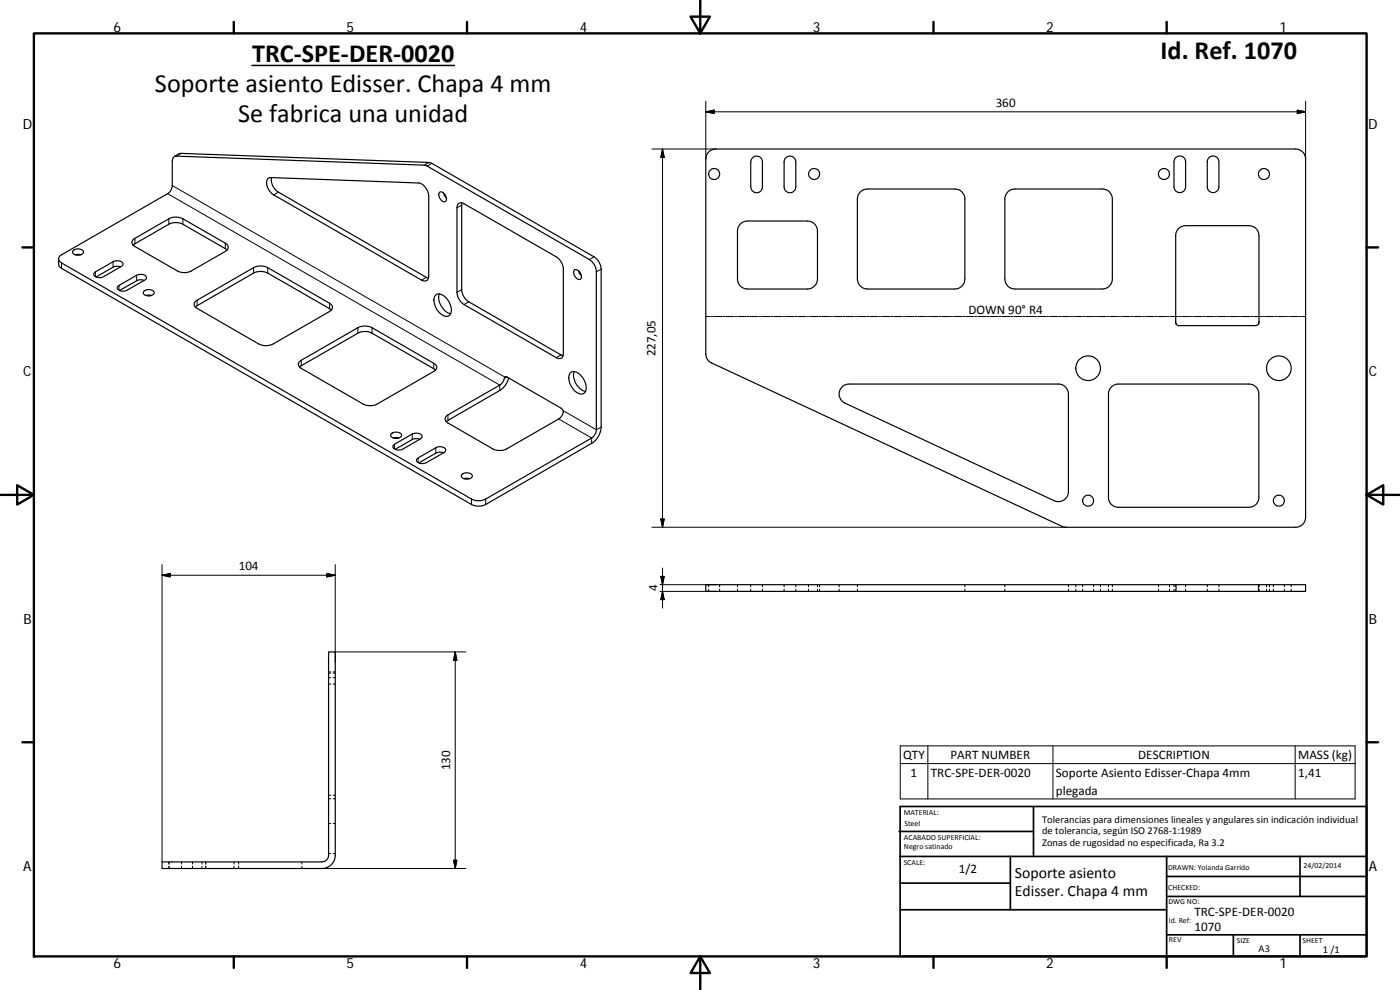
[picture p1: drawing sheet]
<svg xmlns="http://www.w3.org/2000/svg" width="420mm" height="297mm" viewBox="0 0 420 297" stroke-linecap="round" stroke-linejoin="round" font-family="sans-serif">
<g fill="none" stroke="#000" stroke-width=".36">
<path d="M52.3 47l2-1 74.8 2.8 49.2 28.3a4.7 4.7 0 0 1 2.1 3.7v47.3a6.2 6.2 0 0 1-2.8 4.9l-31.8 18.4a4.9 4.9 0 0 1-4.3 0l-123-70.9-.9-1v-1.8M80.3 53.7l.9-.4 44.4 1.6a4.2 4.2 0 0 1 3.1 4v23.9a1.3 1.3 0 0 1-.7 1.4 1.3 1.3 0 0 1-1.5-.1l-44.4-25.6a4.1 4.1 0 0 1-1.8-4.8zM81.5 53.3a4.4 4.4 0 0 0 2.1 4.4l45 25.8M132 57.6a1.85 1.85 0 0 1 1.6 2.9 1.95 1.95 0 0 1-1.6-2.9zM133.1 57.9l.9 1.5M212.7 45.6l1-.7 1.1-.2h174a3 3 0 0 1 3 3v107.5a2.96 2.96 0 0 1-3 3h-69.4l-105.8-49.3a2.96 2.96 0 0 1-1.8-2.7v-58.5l.3-1.1zM225.8 47.4a1.76 1.76 0 0 1 1.9-.4 1.76 1.76 0 0 1 1.1 1.6v7.5a1.76 1.76 0 0 1-1.7 1.7 1.76 1.76 0 0 1-1.8-1.7v-7.5zM235.8 47.4a1.76 1.76 0 0 1 1.9-.4 1.76 1.76 0 0 1 1.1 1.6v7.5a1.76 1.76 0 0 1-1.7 1.7 1.76 1.76 0 0 1-1.8-1.7v-7.5zM258.2 57.6l1-.7 1.1-.2h26.3a3 3 0 0 1 3 3v24a3 3 0 0 1-3 3h-26.3a3 3 0 0 1-3-3v-24l.2-1.1zM302.5 57.6l.9-.7 1.2-.2h26.2a3 3 0 0 1 3 3v24a3 3 0 0 1-3 3h-26.2a3 3 0 0 1-3-3v-24l.2-1.1zM353 47.1a1.77 1.77 0 0 1 2.8 1.4v7.5a1.75 1.75 0 0 1-1.7 1.8 1.75 1.75 0 0 1-1.8-1.8l.1-7.8zM363 47.1a1.76 1.76 0 0 1 2.8 1.4v7.5a1.75 1.75 0 0 1-1.7 1.8 1.75 1.75 0 0 1-1.8-1.8v-7.5l.1-.6z"/>
<path d="M18 76.8l32.3-18.7a2.97 2.97 0 0 0 1.4-2.4v-7.4a1.27 1.27 0 0 1 1.2-1.5l74.6 2.8 49.4 28.3a4.5 4.5 0 0 1 2.1 3.7v47.3a3.1 3.1 0 0 1-1.4 2.5l-31.8 18.3a4.7 4.7 0 0 1-4.3 0l-123-70.8a1.22 1.22 0 0 1-.5-2.1zM22 75.1a2.13 2.13 0 0 1 3.1 .5 1.86 1.86 0 0 1-3.3 0zM22.6 76.5h1.7M39.8 72.1l10.9-6.4a4.7 4.7 0 0 1 4.2 0l12.7 7.3a1.32 1.32 0 0 1 .9 1.2 1.32 1.32 0 0 1-.9 1.2l-10.2 5.9a4.7 4.7 0 0 1-4.2 0l-12.7-7.3a1.26 1.26 0 0 1-.7-1.9zM39.9 73.6l10.8-6.3a4.7 4.7 0 0 1 4.2 0l13.2 7.7M137.6 61.1l.6-.2 .8 .1 28 16.1a4.8 4.8 0 0 1 2.1 3.7v25.3a1.29 1.29 0 0 1-.7 1.4 1.29 1.29 0 0 1-1.4-.2l-27.7-15.9a4.7 4.7 0 0 1-2.2-3.7v-25.3zM138.7 60.9l-.1 26a4.7 4.7 0 0 0 2.1 3.7l28.3 16.1M222.2 67.2l1-.7 1.1-.2h18a3 3 0 0 1 3 3v14.4a3 3 0 0 1-3 3h-18a3 3 0 0 1-3-3v-14.8zM28.4 81.7l5.5-3.2a2.08 2.08 0 0 1 3 .8l-.5 .6-5.3 3.1a2.08 2.08 0 0 1-3-.8zM35.5 85.8l5.5-3.2a2.09 2.09 0 0 1 3 .8l-.3 .5-5.5 3.2a2.08 2.08 0 0 1-3-.8zM36.2 80.1l-.8-.2-1.2 .2-5.4 3M43.3 87.3a1.88 1.88 0 0 1 3 .6 1.95 1.95 0 0 1-3.3-.1z"/>
<path d="M43.3 84.1a2.92 2.92 0 0 0-2.3 .1l-5.1 3M43.8 88.7h1.7M58.6 92.1l17.8-10.3a4.8 4.8 0 0 1 4 .1l19 11.1M58.7 90.4l17.4-10.1a4.7 4.7 0 0 1 4.3 0l18.5 10.7a1.3 1.3 0 0 1 .9 1.2 1.3 1.3 0 0 1-.9 1.3l-17.3 9.9a4.7 4.7 0 0 1-3.9-.2l-18.6-10.7a1.22 1.22 0 0 1-.4-2.1zM130.8 88.5a2.61 2.61 0 0 1 3.5 1.4 4 4 0 0 1 .5 4.8 2.85 2.85 0 0 1-3.6-1.7 3.8 3.8 0 0 1-.4-4.5zM131.8 88.2a5.1 5.1 0 0 0 3.4 5.9M172.3 81.1a1.79 1.79 0 0 1 2.1 2.3 .86 .86 0 0 1-.8 .5 .86 .86 0 0 1-.8-.6 2.01 2.01 0 0 1-.5-2.2zM173.6 81.2l.3 .8 .5 .7M352.8 96.5l.2 .7M353 97.2l.8 .5h23l.9-.5M377.7 97.2l.1-.4v-26.1a3 3 0 0 0-3-3h-19a2.93 2.93 0 0 0-3 3l.2 26.5M377.8 96.5l-.1 .7"/>
<path d="M89.9 110.1l17.5-10.1a4.7 4.7 0 0 1 4.2 0l19.1 11M89.9 108.5l17.5-10.2a4.7 4.7 0 0 1 4.2 0l18.6 10.7a1.28 1.28 0 0 1 .9 1.2 1.28 1.28 0 0 1-.9 1.2l-17 9.8a4.7 4.7 0 0 1-4.2 0l-18.6-10.7a1.23 1.23 0 0 1-.5-2zM152.7 113.4a6.4 6.4 0 0 1-2.7 3.8l-16.1 9.3M171.2 111.9a2.62 2.62 0 0 1 3.6 1.4 3.9 3.9 0 0 1 .5 4.7 2.85 2.85 0 0 1-3.6-1.7 3.8 3.8 0 0 1-.5-4.4zM172.3 111.5a5 5 0 0 0 3.4 5.9M252.9 116l1.1-.7 .8-.1h62.9a2.96 2.96 0 0 1 2.9 3v29.3a3 3 0 0 1-4.2 2.7l-62.8-29.3a3 3 0 0 1-.7-4.9zM333.5 116.1l1-.6 1.1-.3h39.2a2.93 2.93 0 0 1 3 3v31a2.9 2.9 0 0 1-3 3h-39.2a2.93 2.93 0 0 1-2.9-3v-31l.2-1.1zM117.5 130.1a2.13 2.13 0 0 1 3 .4 1.86 1.86 0 0 1-3.3 .1zM118 131.4h1.7M118 133.6l5.7-3.4a2.17 2.17 0 0 1 3 .8l-.5 .7-5.3 3a2.12 2.12 0 0 1-3-.7zM125.1 137.7l5.7-3.4a2.24 2.24 0 0 1 3 .6l-.1 .4-.4 .5-5.3 3a2.11 2.11 0 0 1-3-.8zM126 131.8a2.7 2.7 0 0 0-2.3 .1l-5.1 2.9"/>
<path d="M133.1 135.9a2.64 2.64 0 0 0-2.3 .1l-5.1 2.9M134 124.8l16-9.3a4.5 4.5 0 0 0 1.5-2.4h.6l16.7 9.8a2.17 2.17 0 0 1-1.1 2.8l-15.6 9a4.7 4.7 0 0 1-4.2 0l-13.5-7.8a1.23 1.23 0 0 1-.4-2.1zM138.7 142.3a1.92 1.92 0 0 1 3 .6 1.95 1.95 0 0 1-3.3-.1zM139.3 143.6h1.6M211.8 175.4h180v2h-180zM98.6 195.6h2v61a4 4 0 0 1-4 4h-48v-2h48a2.01 2.01 0 0 0 2-2z"/>
<circle cx="214.3" cy="52.2" r="1.65"/>
<circle cx="244.3" cy="52.2" r="1.66"/>
<circle cx="349.3" cy="52.2" r="1.64"/>
<circle cx="379.3" cy="52.2" r="1.65"/>
<circle cx="326.6" cy="110.5" r="3.7"/>
<circle cx="383.8" cy="110.5" r="3.7"/>
<circle cx="326.6" cy="150.2" r="1.65"/>
<circle cx="383.8" cy="150.2" r="1.66"/>
</g>
<g fill="none" stroke="#000" stroke-width=".3">
<path d="M211.8 33.5l2.5-.5v1.1zM211.8 33.5h180M211.8 30.4v17.3M389.3 33l2.5 .5-2.5 .6zM391.8 30.4v17.3M50.3 58.1l99.7 57.4v1.7M51.7 55.7l99.8 57.4M54.3 46l-1.4 .8M83.6 57.7l-1.5 .8M128.7 48.7l-1.4 .9M129.6 49l-1.4 .8M195.7 44.7h19.1"/>
<path d="M198.8 44.7v113.5M198.8 44.7l.5 2.5h-1zM18.5 78.9v1.6M33.9 78.5v1.7M40.5 71.5v1.7M50.7 65.7v1.6M54.9 65.7v1.6M67.6 73v1.6M138.6 61.5l-1.5 .9M178.3 77.1l-1.4 .8M28.6 81.6v1.4M35.7 85.6v1.5"/>
<path d="M41 82.6v1.6M59.1 90.1v1.6M76.1 80.3v1.6M80.4 80.3v1.6M98.9 91v1.6M107.4 98.3v1.7M111.6 98.3v1.7M128 83.2l-1.5 .9M138.6 86.9l-1.5 .8M140.7 90.6l-1.4 .8M180.4 80.8l-1.4 .8M211.8 95h1.2"/>
<path d="M213.3 95h.6M214.2 95h2.4M216.9 95h.6M217.8 95h2.4M220.5 95h.6M221.4 95h2.4M224.1 95h.6M225 95h2.4M227.7 95h.6M228.6 95h2.4M231.3 95h.6M232.2 95h2.4"/>
<path d="M234.9 95h.6M235.8 95h2.4M238.5 95h.6M239.4 95h2.4M242.1 95h.6M243 95h2.4M245.7 95h.6M246.6 95h2.4M249.3 95h.6M250.2 95h2.4M252.9 95h.6M253.8 95h2.4"/>
<path d="M256.5 95h.6M257.4 95h2.4M260.1 95h.6M261 95h2.4M263.7 95h.6M264.6 95h2.4M267.3 95h.6M268.2 95h2.4M270.9 95h.6M271.8 95h2.4M274.5 95h.6M275.4 95h2.4"/>
<path d="M278.1 95h.6M279 95h2.4M281.7 95h.6M282.6 95h2.4M285.3 95h.6M286.2 95h2.4M288.9 95h.6M289.8 95h2.4M292.5 95h.6M293.4 95h2.4M296.1 95h.6M297 95h2.4"/>
<path d="M299.7 95h.6M300.6 95h2.4M303.3 95h.6M304.2 95h2.4M306.9 95h.6M307.8 95h2.4M310.5 95h.6M311.4 95h2.4M314.1 95h.6M315 95h2.4M317.7 95h.6M318.6 95h2.4"/>
<path d="M321.3 95h.6M322.2 95h2.4M324.9 95h.6M325.8 95h2.4M328.5 95h.6M329.4 95h2.4M332.1 95h.6M333 95h2.4M335.7 95h.6M336.6 95h2.4M339.3 95h.6M340.2 95h2.4"/>
<path d="M342.9 95h.6M343.8 95h2.4M346.5 95h.6M347.4 95h2.4M350.1 95h.6M351 95h2.4M353.7 95h.6M354.6 95h2.4M357.3 95h.6M358.2 95h2.4M360.9 95h.6M361.8 95h2.4"/>
<path d="M364.5 95h.6M365.4 95h2.4M368.1 95h.6M369 95h2.4M371.7 95h.6M372.6 95h2.4M375.3 95h.6M376.2 95h2.4M378.9 95h.6M379.8 95h2.4M382.5 95h.6M383.4 95h2.4"/>
<path d="M386.1 95h.6M387 95h2.4M389.7 95h.6M390.6 95h1.2M90.4 108.1v1.6M130.2 109v1.6M152.1 113.1l-.7 .4M168.4 106.5l-1.4 .8M118.4 133.3v1.4M123.7 130.2v1.7M125.5 137.4v1.4M130.8 134.3v1.7"/>
<path d="M134.4 124.5v1.6M167.7 125.7l9.9 5.7v1.6M169 123.2l10 5.7 1.4-.8M141.5 149.7v1.7M145.8 149.7v1.7M195.7 158.2h124.3M198.3 155.7h1l-.5 2.5zM48.6 172.6l2.5-.5v1zM48.6 172.6h52M48.6 169.4v89.2M98.1 172.1l2.5 .5-2.5 .5zM100.6 169.4v29.2"/>
<path d="M198.1 177.4h16.7M198.1 175.4h16.7M198.3 172.9h1l-.5 2.5zM198.8 170.5v11.9M198.8 177.4l.5 2.5h-1zM212.7 175.4v.7M212.7 176.8v.6M216 175.4v.7M216 176.8v.6M221.3 175.4v.7M221.3 176.8v.6M225.3 175.4v.7"/>
<path d="M225.3 176.8v.6M228.8 175.4v.7M228.8 176.8v.6M235.3 175.4v.7M235.3 176.8v.6M238.8 175.4v.7M238.8 176.8v.6M242.7 175.4v.7M242.7 176.8v.6M245.3 175.4v.7M245.3 176.8v.6M246 175.4v.7"/>
<path d="M246 176.8v.6M251.8 175.4v.7M251.8 176.8v.6M257.3 175.4v.7M257.3 176.8v.6M289.6 175.4v.7M289.6 176.8v.6M301.6 175.4v.7M301.6 176.8v.6M320.6 175.4v.7M320.6 176.8v.6M322.9 175.4v.7"/>
<path d="M322.9 176.8v.6M324.9 175.4v.7M324.9 176.8v.6M328.2 175.4v.7M328.2 176.8v.6M330.3 175.4v.7M330.3 176.8v.6M332.7 175.4v.7M332.7 176.8v.6M333.8 175.4v.7M333.8 176.8v.6M347.7 175.4v.7"/>
<path d="M347.7 176.8v.6M351 175.4v.7M351 176.8v.6M352.3 175.4v.7M352.3 176.8v.6M352.8 175.4v.7M352.8 176.8v.6M353 176v.7M353 175.4v.3M353 177.1v.3M355.8 175.4v.7M355.8 176.8v.6"/>
<path d="M362.3 175.4v.7M362.3 176.8v.6M365.8 175.4v.7M365.8 176.8v.6M377.7 176.8v.6M377.7 176v.7M377.7 175.4v.7M377.8 175.4v.7M377.8 176.8v.6M380.1 175.4v.7M380.1 176.8v.6M381 175.4v.7"/>
<path d="M381 176.8v.6M382.2 175.4v.7M382.2 176.8v.6M385.5 175.4v.7M385.5 176.8v.6M387.5 175.4v.7M387.5 176.8v.6M100.6 195.6h39.2M136.6 195.6v65M136.6 195.6l.5 2.5h-1zM98.6 203.3h.7M98.6 201.6h.7"/>
<path d="M98.6 202h.7M98.6 205.3h.7M100 203.3h.6M100 201.6h.6M100 202h.6M100 205.3h.6M98.6 238.6h.7M98.6 239.7h.7M100 238.6h.6M100 239.7h.6M270.2 223.8h136.5v15.9h-136.5zM270.2 229.1h136.5"/>
<path d="M278.5 223.8v15.9M316 223.8v15.9M388.7 223.8v15.9M50.7 258.6v.7M50.7 259.9v.7M54.5 258.6v.7M54.5 259.9v.7M57.8 258.6v.7M57.8 259.9v.7M60.6 258.6v.7M60.6 259.9v.7M61.7 258.6v.7"/>
<path d="M61.7 259.9v.7M61.8 258.6v.7M61.8 259.9v.7M70.2 258.6v.7M70.2 259.9v.7M71.6 258.6v.7M71.6 259.9v.7M90.6 258.6v.7M90.6 259.9v.7M98.6 256.1h.7M98.6 247.1h.7M100 256.1h.6"/>
<path d="M100 247.1h.6M136.1 258.1h1l-.5 2.5zM96.6 260.6h43.2"/>
</g>
<g fill="none" stroke="#000" stroke-width=".71">
<path d="M10.2 10h399.9v277h-399.9zM70.2 6.6v3.4M140.2 6.6v3.4M207.3 5h5.8l-2.9 5zM210.2 0v10M280.2 6.6v3.4M350.1 6.6v3.4M6.7 74.2h3.5M410.1 74.2h3.5M.2 148.5h10M5.2 145.6l5 2.9-5 2.9zM410.1 148.5l5-2.9v5.8z"/>
<path d="M410.1 148.5h10M6.7 222.7h3.5M410.1 222.7h3.5M70.2 287v3.4M140.2 287v3.4M210.2 287l2.9 5h-5.8zM210.2 287v10M280.2 287v3.4M350.1 287v3.4"/>
</g>
<g fill="none" stroke="#000" stroke-width=".51">
<path d="M269.8 249.5h40.4M270.1 242h140v45h-140zM270.1 257h140M303.2 257v16M310.2 242v15M350.1 257v30M390.2 257v12M270.1 265h33.1M270.1 273h80M350.1 269h60M350.1 263h60M350.1 280.5h60"/>
<path d="M370.2 280.5v6.5M390.2 280.5v6.5"/>
</g>
<path d="M211.8 33.5l2.5-.5v1.1zM389.3 33l2.5 .5-2.5 .6zM198.8 44.7l.5 2.5h-1zM198.3 155.7h1l-.5 2.5zM48.6 172.6l2.5-.5v1zM98.1 172.1l2.5 .5-2.5 .5zM198.3 172.9h1l-.5 2.5zM198.8 177.4l.5 2.5h-1zM136.6 195.6l.5 2.5h-1zM136.1 258.1h1l-.5 2.5z" fill="#000" stroke="#000" stroke-width=".3"/>
<path d="M75.6 19.6h60.8" fill="none" stroke="#000" stroke-width=".46"/>
<g font-size="7.9">
<text x="348.3" y="17.7">Id. Ref. 1070</text>
<text x="75.7" y="18.5">TRC‐SPE‐DER‐0020</text>
<text x="46.5" y="27.5">Soporte asiento Edisser. Chapa 4 mm</text>
<text x="71.5" y="36.5">Se fabrica una unidad</text>
</g>
<g font-size="4.7">
<text x="304.6" y="263.4">Soporte asiento</text>
<text x="304.6" y="268.8">Edisser. Chapa 4 mm</text>
</g>
<g font-size="4.2">
<text x="34" y="9.6">6</text>
<text x="104" y="9.6">5</text>
<text x="174" y="9.6">4</text>
<text x="244" y="9.6">3</text>
<text x="314" y="9.6">2</text>
<text x="384" y="9.6">1</text>
<text x="6.8" y="38.7">D</text>
<text x="410.6" y="38.7">D</text>
<text x="7" y="112.9">C</text>
<text x="410.8" y="112.9">C</text>
<text x="7" y="187.1">B</text>
<text x="410.8" y="187.1">B</text>
<text x="7" y="261.3">A</text>
<text x="410.8" y="261.3">A</text>
<text x="34" y="290.4">6</text>
<text x="104" y="290.4">5</text>
<text x="174" y="290.4">4</text>
<text x="244" y="290.4">3</text>
<text x="314" y="290.4">2</text>
<text x="384" y="290.4">1</text>
</g>
<g font-size="3.9">
<text x="298.8" y="32">360</text>
<text x="290.6" y="94.2">DOWN 90° R4</text>
<text x="196.8" y="107" transform="rotate(-90 196.8 107)">227,05</text>
<text x="71.6" y="171">104</text>
<text x="197.3" y="177.4" transform="rotate(-90 197.3 177.4)">4</text>
<text x="271.1" y="227.7">QTY</text>
<text x="285.3" y="227.7">PART NUMBER</text>
<text x="341.6" y="227.7">DESCRIPTION</text>
<text x="389.6" y="227.8">MASS (kg)</text>
<text x="135.1" y="231.1" transform="rotate(-90 135.1 231.1)">130</text>
<text x="273.3" y="233">1</text>
<text x="279.3" y="233">TRC‐SPE‐DER‐0020</text>
<text x="316.9" y="233.1">Soporte Asiento Edisser‐Chapa 4mm</text>
<text x="389.6" y="233">1,41</text>
<text x="316.9" y="238.4">plegada</text>
<text x="287.7" y="262">1/2</text>
<text x="358.5" y="274.9">TRC‐SPE‐DER‐0020</text>
<text x="358.5" y="279.4">1070</text>
</g>
<g font-size="3.1">
<text x="312.8" y="246.8">Tolerancias para dimensiones lineales y angulares sin indicación individual</text>
<text x="312.8" y="250.4">de tolerancia, según ISO 2768‐1:1989</text>
<text x="312.8" y="254">Zonas de rugosidad no especificada, Ra 3.2</text>
<text x="377.7" y="285.6">A3</text>
<text x="397" y="285.8">1 /1</text>
</g>
<g font-size="2.4">
<text x="271.2" y="244.4">MATERIAL:</text>
<text x="271.3" y="251.9">ACABADO SUPERFICIAL:</text>
<text x="271.4" y="247.9">Steel</text>
<text x="271.3" y="254.6">Negro satinado</text>
<text x="271.2" y="259.7">SCALE:</text>
<text x="350.6" y="260.9">DRAWN: Yolanda Garrido</text>
<text x="391.2" y="260.6">24/02/2014</text>
<text x="350.6" y="267">CHECKED:</text>
<text x="350.6" y="271.4">DWG NO:</text>
<text x="350.8" y="276.8">Id. Ref:</text>
<text x="350.8" y="282.8">REV</text>
<text x="371.2" y="282.9">SIZE</text>
<text x="390.9" y="282.9">SHEET</text>
</g>
</svg>
